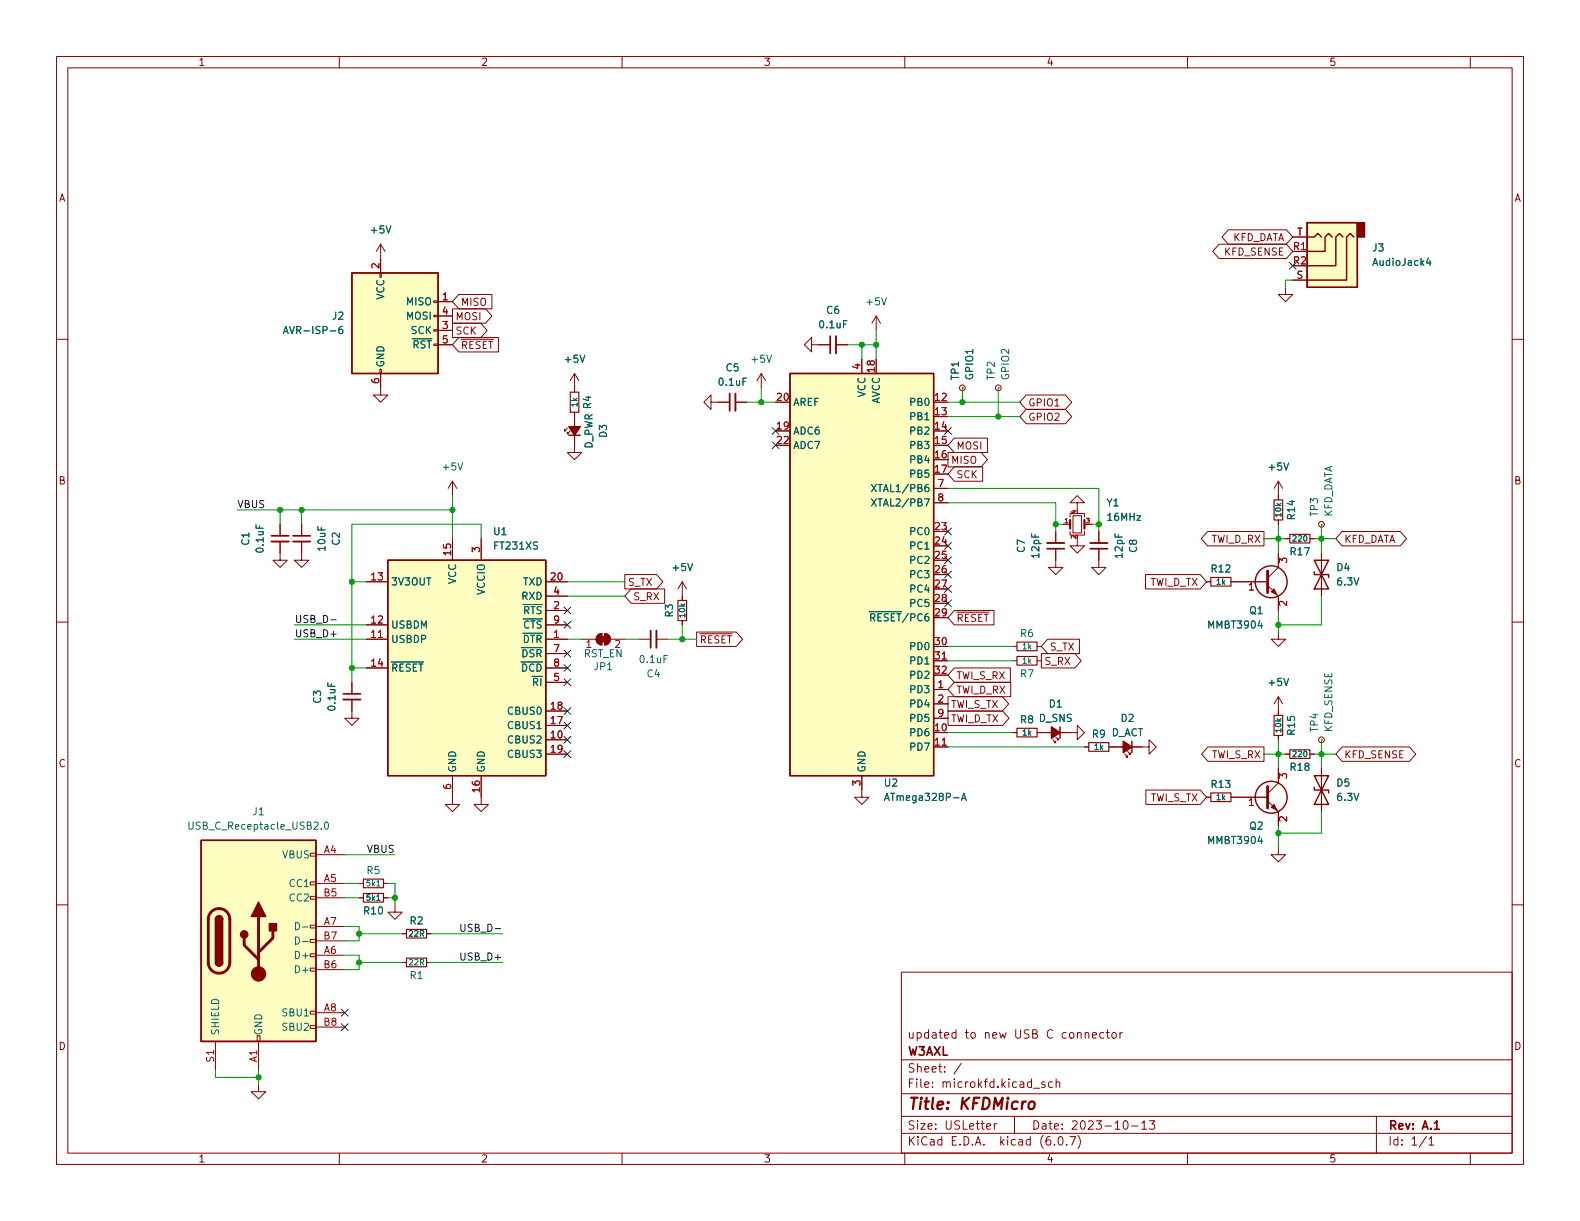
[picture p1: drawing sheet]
<svg xmlns="http://www.w3.org/2000/svg" width="279mm" height="216mm" viewBox="0 0 279 216" stroke-linecap="round" stroke-linejoin="round" font-family="sans-serif">
<g fill="none" stroke="#840000" stroke-width=".18">
<path d="M10 10h259.4v195.9h-259.4zM12 12h255.4v191.9h-255.4zM60 10v2M110 10v2M160 10v2M210 10v2M260 10v2M10 60h2M67.2 48.3h.2v.7h-.2zM67.3 43.2v5.1M67.3 43.2l-.8 1.3M67.3 43.2l.8 1.3"/>
<path d="M76.7 58.3h.8v.2h-.8zM76.7 55.8h.8v.2h-.8zM76.7 53.2h.8v.3h-.8zM77.5 53.3h2.5M77.5 58.4h2.5M77.5 55.9h2.5M80 57.1h5l1.1 1.3-1.1 1.3h-5zM80 54.6h5.9l1.1 1.3-1.1 1.3h-5.9zM81.1 52.1h5.9v2.5h-5.9l-1.1-1.3zM81.1 59.7h7v2.5h-7l-1.1-1.2zM154.9 55.9l-.7 1.3M154.9 55.9v2.5"/>
<path d="M154.9 55.9l.8 1.3M215.6 43.2h11.9l1.1 1.3-1.1 1.2h-11.9l-1.1-1.2zM217.2 40.6h10.3l1.1 1.3-1.1 1.3h-10.3l-1.1-1.3zM227.3 50.8v1.3h1.3l-1.3 1.2-1.2-1.2h1.2M228.6 49.5h2.5M228.6 41.9h2.5M267.4 60h2M67.2 65.3h.2v.7h-.2zM67.3 66v3.9h1.3l-1.3 1.2-1.3-1.2h1.3M77.5 61h2.5M100.3 75.7l-.5 .5v-.3v.3h.3M100.8 76.2l-.5 .5v-.2v.2h.3"/>
<path d="M101.6 72.9v7.1h1.3l-1.3 1.3-1.3-1.3h1.3M101.6 66l-.8 1.3M101.6 66v3.3M101.6 66l.8 1.3M125.7 71.1v-1.2l-1.2 1.2 1.2 1.3v-1.3h3.3M130 71.1h2.1M134.6 66l-.7 1.3M134.6 66v2.6M134.6 66l.8 1.3M143.5 61v-1.3l-1.3 1.3 1.3 1.2v-1.2h3.3M147.8 61h2.1M152.4 63.5v2.5"/>
<path d="M168.8 77.5h5.8v2.5h-5.8l-1.2-1.3zM170.2 68.6h.1M176.5 68.6h.1M181.5 72.4h6.9l1.1 1.3-1.1 1.2h-6.9l-1.2-1.2zM181.5 69.8h6.9l1.1 1.3-1.1 1.3h-6.9l-1.2-1.3zM49.5 95.8v3.3h1.3l-1.3 1.2-1.2-1.2h1.2M49.5 92.7v2M53.3 95.8v3.3h1.3l-1.3 1.2-1.2-1.2h1.2M53.3 92.7v2M80 85.1v2.5M80 95.3v3.8M80 85.1l-.8 1.3"/>
<path d="M80 85.1l.8 1.3M85.1 95.3v3.8M165.1 86.4h2.5M165.1 88.9h2.5M167.6 80h5.9l1.1 1.3-1.1 1.3h-5.9zM168.8 82.5h5v2.6h-5l-1.2-1.3zM186.7 97v3.3h1.3l-1.3 1.3-1.3-1.3h1.3M186.7 94v2M188 92.7h1.2M189.2 94v.6h2.6v-.6M189.2 91.4v-.6h2.6v.6M189.7 91.2h1.6v3h-1.6z"/>
<path d="M190.5 95.3v1.2h1.3l-1.3 1.3-1.3-1.3h1.3M190.5 88.9h1.3l-1.3-1.3-1.3 1.3h1.3v1.3M191.8 92.7h1.2M194.3 97v3.3h1.3l-1.3 1.3-1.3-1.3h1.3M194.3 94v2M213.5 94h10v2.5h-10l-1.1-1.2zM226.1 85.1v3.3M226.1 91.9v.8M226.1 97.8v2.5l-1.9 1.9M226.1 85.1l-.8 1.3M226.1 85.1l.7 1.3M227.3 95.3h.8"/>
<path d="M231.6 95.3h.8M233.7 92.7h.1M233.7 97.8v7.6M237.3 94h10.3l1.1 1.3-1.1 1.2h-10.3l-1.1-1.2zM10 110h2M64.8 113h3.8M64.8 110.5h3.8M64.8 102.9h3.8M64.8 118.1h3.8M96.5 113h3.8M96.5 110.5h3.8M96.5 102.9h3.8"/>
<path d="M96.5 118.1h3.8M96.5 108h3.8M96.5 105.4h3.8M96.5 115.6h3.8M102.9 113h2.5M105.7 112.3l.7-.3v2a1.02 1.02 0 0 1-.9-.6 1.02 1.02 0 0 1 .2-1.1zM106.9 112a1.02 1.02 0 0 1 1 1 1.02 1.02 0 0 1-1 1zM107.9 113h2.6M110.5 101.6h5.6l1.1 1.3-1.1 1.2h-5.6zM111.6 104.1h5.9v2.6h-5.9l-1.1-1.3zM113 113h2.1M116.1 113h2"/>
<path d="M120.6 102.9l-.7 1.2M120.6 102.9v3.3M120.6 109.7v.8M120.6 102.9l.8 1.2M123.2 111.8h7l1.1 1.2-1.1 1.3h-7zM165.1 116.8h2.5M168.8 107.9h7v2.6h-7l-1.2-1.3zM168.8 118.1h9.9v2.6h-9.9l-1.2-1.3zM179.1 114.3h.7M179.1 116.8h.7M183.4 114.3h.7M183.4 116.8h.7"/>
<path d="M184.1 115.6h6l1.1 1.2-1.1 1.3h-6zM185.3 113h5.6v2.6h-5.6l-1.2-1.3zM202.6 101.6h9.6l1.2 1.3-1.2 1.2h-9.6zM213.4 102.9h.7M217.7 102.9h6.5M224.2 103.5l1.9 1.9v2.6M226.1 111.8v1.2h1.2l-1.2 1.3-1.3-1.3h1.3M267.4 110h2M62.2 123.7v3.3h1.3l-1.3 1.3-1.2-1.3h1.2M62.2 120.7v2M80 137.2v5h1.3l-1.3 1.3-1.3-1.3h1.3M85.1 137.2v5h1.3l-1.3 1.3-1.3-1.3h1.3"/>
<path d="M96.5 133.4h3.8M96.5 130.8h3.8M96.5 128.3h3.8M96.5 125.7h3.8M96.5 120.7h3.8M152.4 137.2v3.8h1.3l-1.3 1.2-1.3-1.2h1.3M165.1 132.1h2.5M165.1 121.9h2.5M165.1 124.5h2.5M165.1 127h2.5M167.6 125.7h9.7l1.1 1.3-1.1 1.3h-9.7zM167.6 123.2h9.7l1.1 1.3-1.1 1.2h-9.7z"/>
<path d="M168.8 120.6h9.9v2.6h-9.9l-1.2-1.3zM179.1 129.5h.7M183.4 129.5h7.1v-1.2l1.3 1.2-1.3 1.3v-1.3M186.2 130.8l.5 .5h-.3h.3v-.2M186.7 130.3l.5 .5h-.3h.3v-.2M191.8 132.1h.7M196.1 132.1h7.1v-1.3l1.3 1.3-1.3 1.3v-1.3M198.9 133.4l.5 .5h-.3h.3v-.3M199.4 132.8l.5 .6h-.3h.3v-.3M202.6 139.7h9.6l1.2 1.3-1.2 1.2h-9.6zM213.6 132.1h9.9v2.5h-9.9l-1.1-1.2zM226.1 123.2v3.3"/>
<path d="M226.1 130v.8M226.1 135.9v2.5l-1.9 1.9M226.1 123.2l-.8 1.3M226.1 123.2l.7 1.3M227.3 133.4h.8M231.6 133.4h.8M233.7 130.8h.1M233.7 135.9v7.6M237.3 132.1h11.9l1.2 1.3-1.2 1.2h-11.9l-1.1-1.2zM10 160h2M54.9 158.5h1v.5h-1zM54.9 156h1v.5h-1z"/>
<path d="M54.9 150.9h1v.5h-1zM55.9 158.8h5.1M55.9 151.1h5.1M55.9 156.2h5.1M63.5 158.8h.8M63.5 156.2h.8M67.8 158.8h.8M67.8 156.2h.8M213.4 141h.7M217.7 141h6.5M224.2 141.6l1.9 1.9v2.6M226.1 149.9v1.2h1.2l-1.2 1.3-1.3-1.3h1.3"/>
<path d="M267.4 160h2M54.9 178.8h1v.5h-1zM54.9 171.2h1v.5h-1zM54.9 168.7h1v.5h-1zM54.9 166.1h1v.5h-1zM54.9 163.6h1v.5h-1zM55.9 168.9h5.1M55.9 163.8h5.1M55.9 179.1h5.1M55.9 171.5h5.1M55.9 166.4h5.1M69.8 160v1.3h1.3l-1.3 1.3-1.2-1.3h1.2"/>
<path d="M71.1 165.1h.8M71.1 170.2h.8M75.4 165.1h.8M75.4 170.2h.8M159.4 171.9h108v32h-108zM38.1 184.2v5M45.5 183.1h.5v1.1h-.5zM45.7 191.8v1.2h1.3l-1.3 1.3-1.3-1.3h1.3M45.7 184.2v5M54.9 181.4h1v.5h-1zM55.9 181.6h5.1M159.4 197.4h108"/>
<path d="M159.4 193.4h108M159.4 187.4h108M170 188l-1.3 1.9M174.5 199.2l.7-.2-.1-.3h-.4l-.2 .2v.7h.6M175.8 198.7v1M176.3 198.7h-.3l-.2 .3M179.4 197.4v3M182.8 192.4h1.1M184.8 191.4l-.4-.1-.2 .2 .1 .2 .5 .2v.3h-.6M186.1 191.4l-.4-.1-.3 .3v.4l.1 .2h.6M186.8 191.4l.2-.1 .3 .1 .1 .9M186.8 190.8v1.5"/>
<path d="M191.9 182.7l.2-.1h.4v1M193.2 183.1l.7-.2-.1-.3h-.4l-.2 .2 .1 .7h.5M195.2 182.6h-.4l-.3 .3v.4l.1 .2h.6M195.6 182.6h.6M195.8 182.1v1.3l.4 .2M196.8 182.6h.3l.3 .3v.4l-.3 .3-.3-.1-.2-.2v-.4zM198 182.6v1M198.5 182.6h-.3l-.2 .3M198.8 198.2h.2a.81 .81 0 0 1 .6 .6 .81 .81 0 0 1-.3 .8l-.2 .1a.81 .81 0 0 1-.6-.6 .81 .81 0 0 1 .3-.9zM200.1 199.1h1.2M201.9 198.6l.4-.4v1.5M201.9 199.7h.9"/>
<path d="M203.3 198.2h.9l-.5 .5 .4 .2v.6l-.2 .2h-.4l-.2-.2M243.4 197.4v6.5M60 203.9v2M110 203.9v2M159.4 200.4h108M160 203.9v2M186.5 202.3v.2M187.3 201h.2a.81 .81 0 0 1 .6 .6 .81 .81 0 0 1-.3 .8l-.2 .1a.81 .81 0 0 1-.6-.6 .81 .81 0 0 1 .3-.9zM188.6 202.3v.2M189.2 201h1l-.7 1.5M190.6 200.8a1.72 1.72 0 0 1 0 2.2M210 203.9v2"/>
<path d="M252.3 200.9l-1.3 1.9M252.7 201.4l.4-.4v1.5M252.7 202.5h.8M260 203.9v2"/>
<circle cx="170.2" cy="68.6" r=".51"/>
<circle cx="176.5" cy="68.6" r=".51"/>
<circle cx="233.7" cy="92.7" r=".51"/>
<circle cx="233.7" cy="130.8" r=".51"/>
</g>
<path d="M146.8 59.4v3.1M129 69.6v3M48 94.7h3.1M51.8 94.7h3.1M185.2 97h3M192.8 97h3M115.1 111.5v3.1M60.7 122.7h3.1M253.7 199.7h.8" fill="none" stroke="#840000" stroke-width=".3"/>
<path d="M182.1 195a.52 .52 0 0 1 .5-.2 .52 .52 0 0 1 .4 .4l-.1 .5a.55 .55 0 0 1-.5 .4 .55 .55 0 0 1-.5-.4z" fill="none" stroke="#840000" stroke-width=".4"/>
<path d="M147.8 59.4v3.1M130 69.6v3M48 95.8h3.1M51.8 95.8h3.1M185.2 96h3M192.8 96h3M116.1 111.5v3.1M60.7 123.7h3.1" fill="none" stroke="#840000" stroke-width=".33"/>
<g fill="#ffffc2" stroke="#ffffc2" stroke-width=".18">
<path d="M231.1 39.4h8.9v11.4h-8.9z"/>
<path d="M68.6 99.1h27.9v38.1h-27.9z"/>
<path d="M35.6 148.6h20.3v35.6h-20.3z"/>
<path d="M139.7 66h25.4v71.2h-25.4z"/>
<path d="M62.2 48.3h15.3v17.7h-15.3z"/>
</g>
<g fill="none" stroke="#840000" stroke-width=".25">
<path d="M231.1 39.4h8.9v11.4h-8.9zM62.2 48.3h15.3v17.7h-15.3zM231.1 41.9h1.3l.6-.6 .7 .6M235.6 41.9l-.7-.6-.6 .6v2.6h-3.2M237.5 41.9l-.6-.6-.7 .6v5.1h-5.1M239.4 41.9l-.6-.6-.7 .6v7.6h-7M100.6 77h2M139.7 66h25.4v71.2h-25.4zM68.6 99.1h27.9v38.1h-27.9zM232.4 99.1h2.5l-2.5 5h2.5zM232.4 101.1v.5h2.5v.5M187.5 128.5v2.1"/>
<path d="M200.2 131.1v2M232.4 139.2v.5h2.5v.5M232.4 137.2h2.5l-2.5 5h2.5zM35.6 148.6h20.3v35.6h-20.3zM38.1 170.2a.64 .64 0 0 0 .6 .6 .64 .64 0 0 0 .7-.6M38.1 162.6a.64 .64 0 0 1 .6-.7 .64 .64 0 0 1 .7 .7"/>
<circle cx="224.8" cy="102.9" r="2.82"/>
<circle cx="224.8" cy="141" r="2.82"/>
</g>
<g fill="#840000" stroke="#840000" stroke-width=".25">
<path d="M240 39.4h1.3v2.5h-1.3z"/>
<path d="M198.6 131.1l1.6 1-1.6 1z"/>
<path d="M185.9 128.5l1.6 1-1.6 1.1z"/>
<path d="M38.1 170.2h1.3a.64 .64 0 0 1-.7 .6 .64 .64 0 0 1-.6-.6z"/>
<path d="M38.1 162.6h1.3v7.6h-1.3z"/>
<path d="M38.3 162.1a.64 .64 0 0 1 .7-.1 .64 .64 0 0 1 .4 .6h-1.3z"/>
<path d="M45.7 159.5l1.3 2.6h-2.6z"/>
<path d="M47.6 163.3h1.3v1.3h-1.3z"/>
<path d="M100.6 75.4h2l-1 1.6z"/>
<circle cx="43.2" cy="165.2" r=".63"/>
</g>
<g fill="none" stroke="#006464" stroke-width=".18">
<path d="M50.1 59l.4-1.3 .5 1.3M50.2 58.6h.6M60.5 57.7l-.3 .1a.86 .86 0 0 0 0 1.2l.4-.1v-.5l-.2-.2-.4 .1-.1 .1M252.6 45.6l-.3 .9h.8M252.9 46.1v.8M154.1 85.7l.9 1.2M154.1 88.2l.9 1.3M155 85.7l-.9 1.2M155 88.2l-.9 1.3M33.4 145.4v1l.3 .2h.2l.2-.2v-1M57.5 145.5l.2-.1a.68 .68 0 0 1 .4 .6 .68 .68 0 0 1-.4 .6l-.2-.1-.1-.4zM156.4 141.5l.4-1.2 .5 1.2"/>
<path d="M156.5 141.2h.6M170 141.5l.4-1.2 .5 1.2M170.1 141.2h.6M52.2 163.1a.64 .64 0 0 1 .8 .7 .64 .64 0 0 1-.8 .6zM52.2 165.7a.64 .64 0 0 1 .8 .6 .64 .64 0 0 1-.8 .6zM53.5 163.9h1M53.5 166.5h1"/>
</g>
<g fill="none" stroke="#840000" stroke-width=".2">
<path d="M100.8 69.3h1.6v3.6h-1.6zM225.3 88.4h1.5v3.5h-1.5zM228.1 94.5h3.5v1.5h-3.5zM119.9 106.2h1.5v3.5h-1.5zM179.8 113.5h3.6v1.6h-3.6zM179.8 116.1h3.6v1.5h-3.6zM214.1 102.1h3.6v1.5h-3.6zM179.8 128.8h3.6v1.5h-3.6zM192.5 131.3h3.6v1.5h-3.6zM225.3 126.5h1.5v3.5h-1.5zM228.1 132.6h3.5v1.5h-3.5zM64.3 158h3.5v1.5h-3.5z"/>
<path d="M64.3 155.4h3.5v1.6h-3.5zM214.1 140.2h3.6v1.5h-3.6zM71.9 164.3h3.5v1.6h-3.5zM71.9 169.4h3.5v1.5h-3.5z"/>
</g>
<g fill="#840000" stroke="#840000" stroke-width=".18">
<path d="M106.2 112.5h1v1h-1z"/>
<path d="M105.7 112.3l.7-.3v2a1.02 1.02 0 0 1-.9-.6 1.02 1.02 0 0 1 .2-1.1z"/>
<path d="M106.9 112a1.02 1.02 0 0 1 1 1 1.02 1.02 0 0 1-1 1z"/>
<path d="M225.3 142.2l.5 1.1-1-.6z"/>
<path d="M224.8 104.6l.5-.5 .5 1.1z"/>
<circle cx="45.7" cy="172.2" r="1.27"/>
</g>
<path d="M224.2 101v3.8M224.2 139.1v3.8M36.8 170.2a1.91 1.91 0 0 0 1.9 1.9 1.91 1.91 0 0 0 1.9-1.9M36.8 170.2v-7.6a1.91 1.91 0 0 1 1.9-1.9 1.91 1.91 0 0 1 1.9 1.9v7.6M43.2 165.9v1.2l2.5 2.6M45.7 162.1v10.1M48.3 164.6v1.3l-2.6 2.5" fill="none" stroke="#840000" stroke-width=".51"/>
<path d="M189.2 91.9v1.6M191.8 91.9v1.6" fill="none" stroke="#840000" stroke-width=".38"/>
<path d="M58.5 109.6h1M81.5 163.4v1l.2 .3h.3l.2-.3v-1" fill="none" stroke="#0f0f0f" stroke-width=".18"/>
<g fill="none" stroke="#009600" stroke-width=".18">
<path d="M154.9 58.4v5.1M228.6 49.5h-1.3v1.3M132.1 71.1h5.1M134.6 68.6v2.5M149.9 61h5M152.4 61v2.5M167.6 71.1h12.7M167.6 73.7h12.7M170.2 68.6v2.5M176.5 68.6v5.1M41.9 90.2h38.1M49.5 90.2v2.5"/>
<path d="M53.3 90.2v2.5M80 87.6v7.7M85.1 95.3v-2.6h-22.9v28M167.6 86.4h26.7v7.6M167.6 88.9h19.1v5.1M186.7 92.7h1.3M193 92.7h1.3M223.5 95.3h3.8M226.1 92.7v5.1M232.4 95.3h3.8M233.7 92.7v5.1M52.1 113h12.7"/>
<path d="M52.1 110.5h12.7M62.2 102.9h2.6M62.2 118.1h2.6M100.3 113h2.6M100.3 102.9h10.2M100.3 105.4h10.2M110.5 113h2.5M118.1 113h5.1M120.6 110.5v2.5M167.6 114.3h11.5M167.6 116.8h11.5M226.1 108v3.8"/>
<path d="M233.7 105.4v5.1h-7.6M167.6 129.5h11.5M167.6 132.1h24.2M223.5 133.4h3.8M226.1 130.8v5.1M232.4 133.4h3.8M233.7 130.8v5.1M61 158.8h2.5M61 156.2h2.5M61 151.1h8.8M68.6 156.2h1.2v3.8M68.6 158.8h1.2"/>
<path d="M226.1 146.1v3.8M233.7 143.5v3.8h-7.6M61 163.8h2.5v2.6h-2.5M61 168.9h2.5v2.6h-2.5M63.5 165.1h7.6M63.5 170.2h7.6M76.2 165.1h12.7M76.2 170.2h12.7M38.1 189.2v1.3h7.6M45.7 189.2v2.6"/>
</g>
<g fill="none" stroke="#000084" stroke-width=".18">
<path d="M228 46.4l1.2 1.2M229.2 46.4l-1.2 1.2M136.6 78.1l1.2 1.2M136.6 75.6l1.2 1.2M137.8 78.1l-1.2 1.2M137.8 75.6l-1.2 1.2M167 75.6l1.2 1.2M168.2 75.6l-1.2 1.2M167 93.4l1.2 1.2M167 95.9l1.2 1.2M167 98.5l1.2 1.2M168.2 93.4l-1.2 1.2"/>
<path d="M168.2 95.9l-1.2 1.2M168.2 98.5l-1.2 1.2M99.7 109.9l1.2 1.2M99.7 107.3l1.2 1.3M99.7 115l1.2 1.2M99.7 117.5l1.2 1.2M100.9 109.9l-1.2 1.2M100.9 107.3l-1.2 1.3M100.9 115l-1.2 1.2M100.9 117.5l-1.2 1.2M167 106.1l1.2 1.2M167 103.5l1.2 1.2"/>
<path d="M167 101l1.2 1.2M168.2 106.1l-1.2 1.2M168.2 103.5l-1.2 1.2M168.2 101l-1.2 1.2M99.7 127.7l1.2 1.2M99.7 132.7l1.2 1.3M99.7 125.1l1.2 1.2M99.7 120l1.2 1.3M99.7 130.2l1.2 1.2M100.9 127.7l-1.2 1.2M100.9 132.7l-1.2 1.3M100.9 125.1l-1.2 1.2"/>
<path d="M100.9 120l-1.2 1.3M100.9 130.2l-1.2 1.2M60.4 178.5l1.2 1.2M61.6 178.5l-1.2 1.2M60.4 181l1.2 1.2M61.6 181l-1.2 1.2"/>
</g>
<g fill="#009600" stroke="#009600" stroke-width=".18">
<circle cx="69.8" cy="158.8" r=".46"/>
<circle cx="45.7" cy="190.5" r=".46"/>
<circle cx="63.5" cy="165.1" r=".46"/>
<circle cx="63.5" cy="170.2" r=".46"/>
<circle cx="120.6" cy="113" r=".46"/>
<circle cx="154.9" cy="61" r=".46"/>
<circle cx="134.6" cy="71.1" r=".46"/>
<circle cx="152.4" cy="61" r=".46"/>
<circle cx="226.1" cy="147.3" r=".46"/>
<circle cx="226.1" cy="95.3" r=".46"/>
<circle cx="226.1" cy="133.4" r=".46"/>
<circle cx="233.7" cy="133.4" r=".46"/>
<circle cx="233.7" cy="95.3" r=".46"/>
<circle cx="62.2" cy="102.9" r=".46"/>
<circle cx="62.2" cy="118.1" r=".46"/>
<circle cx="226.1" cy="110.5" r=".46"/>
<circle cx="194.3" cy="92.7" r=".46"/>
<circle cx="176.5" cy="73.7" r=".46"/>
<circle cx="186.7" cy="92.7" r=".46"/>
<circle cx="170.2" cy="71.1" r=".46"/>
<circle cx="49.5" cy="90.2" r=".46"/>
<circle cx="53.3" cy="90.2" r=".46"/>
<circle cx="80" cy="90.2" r=".46"/>
</g>
<text font-size="2.8" fill="#840000" x="160.4" y="196.2">Title: KFDMicro</text>
<g font-size="2.1" fill="#840000">
<text x="160.4" y="183.6">updated to new USB C connector</text>
<text x="160.4" y="189.7">Sheet: /</text>
<text x="160.4" y="186.7">W3AXL</text>
<text x="160.4" y="192.4">File: microkfd.kicad_sch</text>
<text x="160.4" y="202.5">KiCad E.D.A. kicad (6.0.7)</text>
<text x="160.4" y="199.7">Size: USLetter</text>
<text x="182.4" y="199.7">Date: 2023-10-13</text>
<text x="245.4" y="199.7">Rev: A.1</text>
<text x="245.4" y="202.5">Id: 1/1</text>
</g>
<g font-size="1.8" fill="#840000">
<text x="35" y="11.6">1</text>
<text x="85" y="11.6">2</text>
<text x="135" y="11.6">3</text>
<text x="185" y="11.6">4</text>
<text x="235" y="11.6">5</text>
<text x="10.3" y="35.6">A</text>
<text x="267.7" y="35.6">A</text>
<text x="216.6" y="45.2">KFD_SENSE</text>
<text x="217.6" y="42.6">KFD_DATA</text>
<text x="80.5" y="59.1">SCK</text>
<text x="80.5" y="56.6">MOSI</text>
<text x="81.4" y="54.1">MISO</text>
<text x="81.4" y="61.7">~{RESET}</text>
<text x="181.8" y="71.8">GPIO1</text>
<text x="181.8" y="74.4">GPIO2</text>
<text x="168.1" y="82">MISO</text>
<text x="169.1" y="79.5">MOSI</text>
<text x="10.3" y="85.7">B</text>
<text x="169.1" y="84.5">SCK</text>
<text x="267.7" y="85.7">B</text>
<text x="214.1" y="96">TWI_D_RX</text>
<text x="237.6" y="96">KFD_DATA</text>
<text x="111" y="103.6">S_TX</text>
<text x="111.9" y="106.1">S_RX</text>
<text x="203.2" y="103.6">TWI_D_TX</text>
<text x="123.7" y="113.8">~{RESET}</text>
<text x="169.1" y="109.9">~{RESET}</text>
<text x="184.6" y="117.6">S_RX</text>
<text x="185.6" y="115">S_TX</text>
<text x="168.1" y="125.2">TWI_S_TX</text>
<text x="169.1" y="122.6">TWI_D_RX</text>
<text x="169.1" y="120.1">TWI_S_RX</text>
<text x="168.1" y="127.7">TWI_D_TX</text>
<text x="10.3" y="135.6">C</text>
<text x="214.2" y="134.1">TWI_S_RX</text>
<text x="237.6" y="134.1">KFD_SENSE</text>
<text x="267.7" y="135.6">C</text>
<text x="203.3" y="141.7">TWI_S_TX</text>
<text x="10.3" y="185.7">D</text>
<text x="267.7" y="185.7">D</text>
<text x="35" y="205.6">1</text>
<text x="85" y="205.6">2</text>
<text x="135" y="205.6">3</text>
<text x="185" y="205.6">4</text>
<text x="235" y="205.6">5</text>
</g>
<g font-size="1.8" fill="#006464">
<text x="65.7" y="41.3">+5V</text>
<text x="242.8" y="44.4">J3</text>
<text x="243" y="47">AudioJack4</text>
<text x="67.9" y="53" transform="rotate(-90 67.9 53)">VCC</text>
<text x="71.9" y="54">MISO</text>
<text x="153.3" y="54">+5V</text>
<text x="51.1" y="59.1">AVR-ISP-6</text>
<text x="58.8" y="56.5">J2</text>
<text x="71.9" y="56.5">MOSI</text>
<text x="72.7" y="59.1">SCK</text>
<text x="145" y="58">0.1uF</text>
<text x="146.2" y="55.5">C6</text>
<text x="67.9" y="65" transform="rotate(-90 67.9 65)">GND</text>
<text x="71.5" y="61.6">~{RST}</text>
<text x="100" y="64.1">+5V</text>
<text x="128.4" y="65.7">C5</text>
<text x="133" y="64.1">+5V</text>
<text x="127.2" y="68.2">0.1uF</text>
<text x="140.2" y="71.8">AREF</text>
<text x="153" y="70.3" transform="rotate(-90 153 70.3)">VCC</text>
<text x="155.6" y="71.6" transform="rotate(-90 155.6 71.6)">AVCC</text>
<text x="161.2" y="71.8">PB0</text>
<text x="169.5" y="67.1" transform="rotate(-90 169.5 67.1)">TP1</text>
<text x="172.1" y="67.1" transform="rotate(-90 172.1 67.1)">GPIO1</text>
<text x="175.9" y="67.1" transform="rotate(-90 175.9 67.1)">TP2</text>
<text x="178.4" y="67.1" transform="rotate(-90 178.4 67.1)">GPIO2</text>
<text x="107.3" y="77.3" transform="rotate(-90 107.3 77.3)">D3</text>
<text x="140.2" y="76.8">ADC6</text>
<text x="161.2" y="74.3">PB1</text>
<text x="161.2" y="76.8">PB2</text>
<text x="78.4" y="83.2">+5V</text>
<text x="104.8" y="79.4" transform="rotate(-90 104.8 79.4)">D_PWR R4</text>
<text x="140.2" y="79.4">ADC7</text>
<text x="161.2" y="79.4">PB3</text>
<text x="161.2" y="81.9">PB4</text>
<text x="224.5" y="83.2">+5V</text>
<text x="155.1" y="87">XTAL1/PB6</text>
<text x="155.1" y="89.5">XTAL2/PB7</text>
<text x="161.2" y="84.5">PB5</text>
<text x="195.7" y="89.5">Y1</text>
<text x="87.3" y="94.6">U1</text>
<text x="161.2" y="94.6">PC0</text>
<text x="196" y="92.1">16MHz</text>
<text x="229" y="91.8" transform="rotate(-90 229 91.8)">R14</text>
<text x="233" y="91.3" transform="rotate(-90 233 91.3)">TP3</text>
<text x="235.6" y="91.6" transform="rotate(-90 235.6 91.6)">KFD_DATA</text>
<text x="44.1" y="96.4" transform="rotate(-90 44.1 96.4)">C1</text>
<text x="46.6" y="97.6" transform="rotate(-90 46.6 97.6)">0.1uF</text>
<text x="57.5" y="97.3" transform="rotate(-90 57.5 97.3)">10uF</text>
<text x="60.1" y="96.4" transform="rotate(-90 60.1 96.4)">C2</text>
<text x="87.5" y="97.2">FT231XS</text>
<text x="119.1" y="101">+5V</text>
<text x="161.2" y="97.2">PC1</text>
<text x="161.2" y="99.7">PC2</text>
<text x="181.2" y="97.7" transform="rotate(-90 181.2 97.7)">C7</text>
<text x="183.8" y="98.6" transform="rotate(-90 183.8 98.6)">12pF</text>
<text x="198.5" y="98.6" transform="rotate(-90 198.5 98.6)">12pF</text>
<text x="201" y="97.7" transform="rotate(-90 201 97.7)">C8</text>
<text x="214.3" y="101.2">R12</text>
<text x="228.2" y="98.2">R17</text>
<text x="236.4" y="101">D4</text>
<text x="69.1" y="103.5">3V3OUT</text>
<text x="80.6" y="103.3" transform="rotate(-90 80.6 103.3)">VCC</text>
<text x="85.7" y="105.2" transform="rotate(-90 85.7 105.2)">VCCIO</text>
<text x="92.3" y="106">RXD</text>
<text x="92.5" y="103.5">TXD</text>
<text x="161.2" y="102.2">PC3</text>
<text x="161.2" y="104.8">PC4</text>
<text x="161.2" y="107.3">PC5</text>
<text x="236.5" y="103.5">6.3V</text>
<text x="69.1" y="113.7">USBDP</text>
<text x="69.1" y="111.1">USBDM</text>
<text x="91" y="113.7">~{DTR}</text>
<text x="91.1" y="108.6">~{RTS}</text>
<text x="91.1" y="111.1">~{CTS}</text>
<text x="119" y="109.1" transform="rotate(-90 119 109.1)">R3</text>
<text x="153.4" y="109.9">~{RESET}/PC6</text>
<text x="180.5" y="112.6">R6</text>
<text x="213.8" y="111.1">MMBT3904</text>
<text x="221" y="108.6">Q1</text>
<text x="69.1" y="118.7">~{RESET}</text>
<text x="90.8" y="118.7">~{DCD}</text>
<text x="90.9" y="116.2">~{DSR}</text>
<text x="103.2" y="116.2">RST_EN</text>
<text x="105.1" y="118.5">JP1</text>
<text x="113.3" y="117.2">0.1uF</text>
<text x="114.4" y="119.8">C4</text>
<text x="161.2" y="114.9">PD0</text>
<text x="161.2" y="117.5">PD1</text>
<text x="180.5" y="119.8">R7</text>
<text x="56.8" y="124.3" transform="rotate(-90 56.8 124.3)">C3</text>
<text x="59.3" y="125.5" transform="rotate(-90 59.3 125.5)">0.1uF</text>
<text x="92.9" y="121.3">~{RI}</text>
<text x="161.2" y="122.6">PD3</text>
<text x="161.2" y="125.1">PD4</text>
<text x="161.2" y="120">PD2</text>
<text x="185.6" y="125.1">D1</text>
<text x="224.5" y="121.3">+5V</text>
<text x="90" y="131.4">CBUS2</text>
<text x="90" y="128.9">CBUS1</text>
<text x="90" y="126.4">CBUS0</text>
<text x="161.2" y="130.2">PD6</text>
<text x="161.2" y="127.6">PD5</text>
<text x="180.5" y="127.9">R8 D_SNS</text>
<text x="193.2" y="130.4">R9 D_ACT</text>
<text x="198.3" y="127.6">D2</text>
<text x="229" y="129.9" transform="rotate(-90 229 129.9)">R15</text>
<text x="233" y="129.4" transform="rotate(-90 233 129.4)">TP4</text>
<text x="235.6" y="129.4" transform="rotate(-90 235.6 129.4)">KFD_SENSE</text>
<text x="80.6" y="136.7" transform="rotate(-90 80.6 136.7)">GND</text>
<text x="85.7" y="136.7" transform="rotate(-90 85.7 136.7)">GND</text>
<text x="90" y="134">CBUS3</text>
<text x="153" y="136.7" transform="rotate(-90 153 136.7)">GND</text>
<text x="161.2" y="132.7">PD7</text>
<text x="228.2" y="136.3">R18</text>
<text x="156.4" y="139.1">U2</text>
<text x="157.2" y="141.6">ATmega328P-A</text>
<text x="214.3" y="139.3">R13</text>
<text x="236.4" y="139.1">D5</text>
<text x="236.5" y="141.6">6.3V</text>
<text x="34" y="146.7">USB_C_Receptacle_USB2.0</text>
<text x="44.7" y="144.1">J1</text>
<text x="213.8" y="149.2">MMBT3904</text>
<text x="221" y="146.7">Q2</text>
<text x="50" y="151.8">VBUS</text>
<text x="64.9" y="154.6">R5</text>
<text x="51.3" y="156.8">CC1</text>
<text x="51.3" y="159.4">CC2</text>
<text x="64.4" y="161.7">R10</text>
<text x="72.5" y="163.4">R2</text>
<text x="52.6" y="169.5">D+</text>
<text x="52.6" y="172.1">D+</text>
<text x="72.5" y="173.1">R1</text>
<text x="50.1" y="179.7">SBU1</text>
<text x="38.7" y="183.1" transform="rotate(-90 38.7 183.1)">SHIELD</text>
<text x="46.4" y="183.1" transform="rotate(-90 46.4 183.1)">GND</text>
<text x="50.1" y="182.2">SBU2</text>
</g>
<g font-size="1.8" fill="#a90000">
<text x="229.3" y="41.7">T</text>
<text x="67.1" y="47.5" transform="rotate(-90 67.1 47.5)">2</text>
<text x="228.7" y="44.2">R1</text>
<text x="228.7" y="46.7">R2</text>
<text x="78.2" y="53.1">1</text>
<text x="229.3" y="49.3">S</text>
<text x="78.2" y="58.2">3</text>
<text x="78.2" y="55.6">4</text>
<text x="78.2" y="60.7">5</text>
<text x="152.1" y="65.3" transform="rotate(-90 152.1 65.3)">4</text>
<text x="154.7" y="65.8" transform="rotate(-90 154.7 65.8)">18</text>
<text x="67.1" y="67.8" transform="rotate(-90 67.1 67.8)">6</text>
<text x="137.4" y="70.9">20</text>
<text x="165.4" y="70.9">12</text>
<text x="137.4" y="75.9">19</text>
<text x="165.4" y="73.4">13</text>
<text x="165.4" y="75.9">14</text>
<text x="137.4" y="78.5">22</text>
<text x="165.4" y="78.5">15</text>
<text x="165.4" y="81">16</text>
<text x="165.4" y="83.6">17</text>
<text x="165.9" y="86.1">7</text>
<text x="165.9" y="88.6">8</text>
<text x="165.4" y="93.7">23</text>
<text x="79.8" y="98.1" transform="rotate(-90 79.8 98.1)">15</text>
<text x="84.8" y="97.6" transform="rotate(-90 84.8 97.6)">3</text>
<text x="165.4" y="96.3">24</text>
<text x="165.4" y="98.8">25</text>
<text x="165.4" y="101.3">26</text>
<text x="227.6" y="99.6" transform="rotate(-90 227.6 99.6)">3</text>
<text x="65.7" y="102.6">13</text>
<text x="97.4" y="102.6">20</text>
<text x="97.9" y="107.7">2</text>
<text x="97.9" y="105.2">4</text>
<text x="165.4" y="103.9">27</text>
<text x="165.4" y="106.4">28</text>
<text x="220.8" y="104.4">1</text>
<text x="227.6" y="107.2" transform="rotate(-90 227.6 107.2)">2</text>
<text x="65.7" y="112.8">11</text>
<text x="65.7" y="110.2">12</text>
<text x="97.9" y="112.8">1</text>
<text x="97.9" y="110.2">9</text>
<text x="165.4" y="109">29</text>
<text x="65.7" y="117.9">14</text>
<text x="97.9" y="115.3">7</text>
<text x="97.9" y="117.9">8</text>
<text x="103.6" y="114.6">1</text>
<text x="108.7" y="114.6">2</text>
<text x="165.4" y="114">30</text>
<text x="165.4" y="116.6">31</text>
<text x="165.4" y="119.1">32</text>
<text x="97.4" y="125.5">18</text>
<text x="97.9" y="120.4">5</text>
<text x="165.9" y="121.7">1</text>
<text x="165.9" y="124.2">2</text>
<text x="97.4" y="130.6">10</text>
<text x="97.4" y="128">17</text>
<text x="165.4" y="129.3">10</text>
<text x="165.4" y="131.8">11</text>
<text x="165.9" y="126.7">9</text>
<text x="97.4" y="133.1">19</text>
<text x="227.6" y="137.7" transform="rotate(-90 227.6 137.7)">3</text>
<text x="79.8" y="139.6" transform="rotate(-90 79.8 139.6)">6</text>
<text x="84.8" y="140" transform="rotate(-90 84.8 140)">16</text>
<text x="152.1" y="138.9" transform="rotate(-90 152.1 138.9)">3</text>
<text x="220.8" y="142.5">1</text>
<text x="227.6" y="145.3" transform="rotate(-90 227.6 145.3)">2</text>
<text x="57.3" y="150.9">A4</text>
<text x="57.3" y="156">A5</text>
<text x="57.3" y="158.5">B5</text>
<text x="57.3" y="163.6">A7</text>
<text x="57.3" y="166.1">B7</text>
<text x="57.3" y="168.7">A6</text>
<text x="57.3" y="171.2">B6</text>
<text x="57.3" y="178.8">A8</text>
<text x="57.3" y="181.4">B8</text>
<text x="37.8" y="187.8" transform="rotate(-90 37.8 187.8)">S1</text>
<text x="45.5" y="187.8" transform="rotate(-90 45.5 187.8)">A1</text>
</g>
<g font-size="1.8" fill="#0f0f0f">
<text x="41.9" y="89.8">VBUS</text>
<text x="52.1" y="112.7">USB_D+</text>
<text x="52.1" y="110.1">USB_D-</text>
<text x="64.9" y="150.8">VBUS</text>
<text x="82.3" y="164.8">USB_D-</text>
<text x="81.9" y="169.8">USB_D+</text>
</g>
<g font-size="1.4" fill="#006464">
<text x="102.1" y="71.9" transform="rotate(-90 102.1 71.9)">1k</text>
<text x="226.6" y="91.3" transform="rotate(-90 226.6 91.3)">10k</text>
<text x="228.7" y="95.8">220</text>
<text x="215.1" y="103.4">1k</text>
<text x="121.2" y="109.1" transform="rotate(-90 121.2 109.1)">10k</text>
<text x="180.8" y="114.8">1k</text>
<text x="180.8" y="117.3">1k</text>
<text x="180.8" y="130">1k</text>
<text x="226.6" y="129.4" transform="rotate(-90 226.6 129.4)">10k</text>
<text x="193.5" y="132.6">1k</text>
<text x="228.7" y="133.9">220</text>
<text x="215.1" y="141.5">1k</text>
<text x="64.9" y="159.3">5k1</text>
<text x="64.9" y="156.7">5k1</text>
<text x="72.4" y="165.6">22R</text>
<text x="72.4" y="170.7">22R</text>
</g>
<g font-size="1.1" fill="#a90000">
<text x="188.3" y="92.5">1</text>
<text x="190.2" y="95.2" transform="rotate(-90 190.2 95.2)">2</text>
<text x="190.2" y="90.8" transform="rotate(-90 190.2 90.8)">4</text>
<text x="192.1" y="92.5">3</text>
</g>
</svg>
